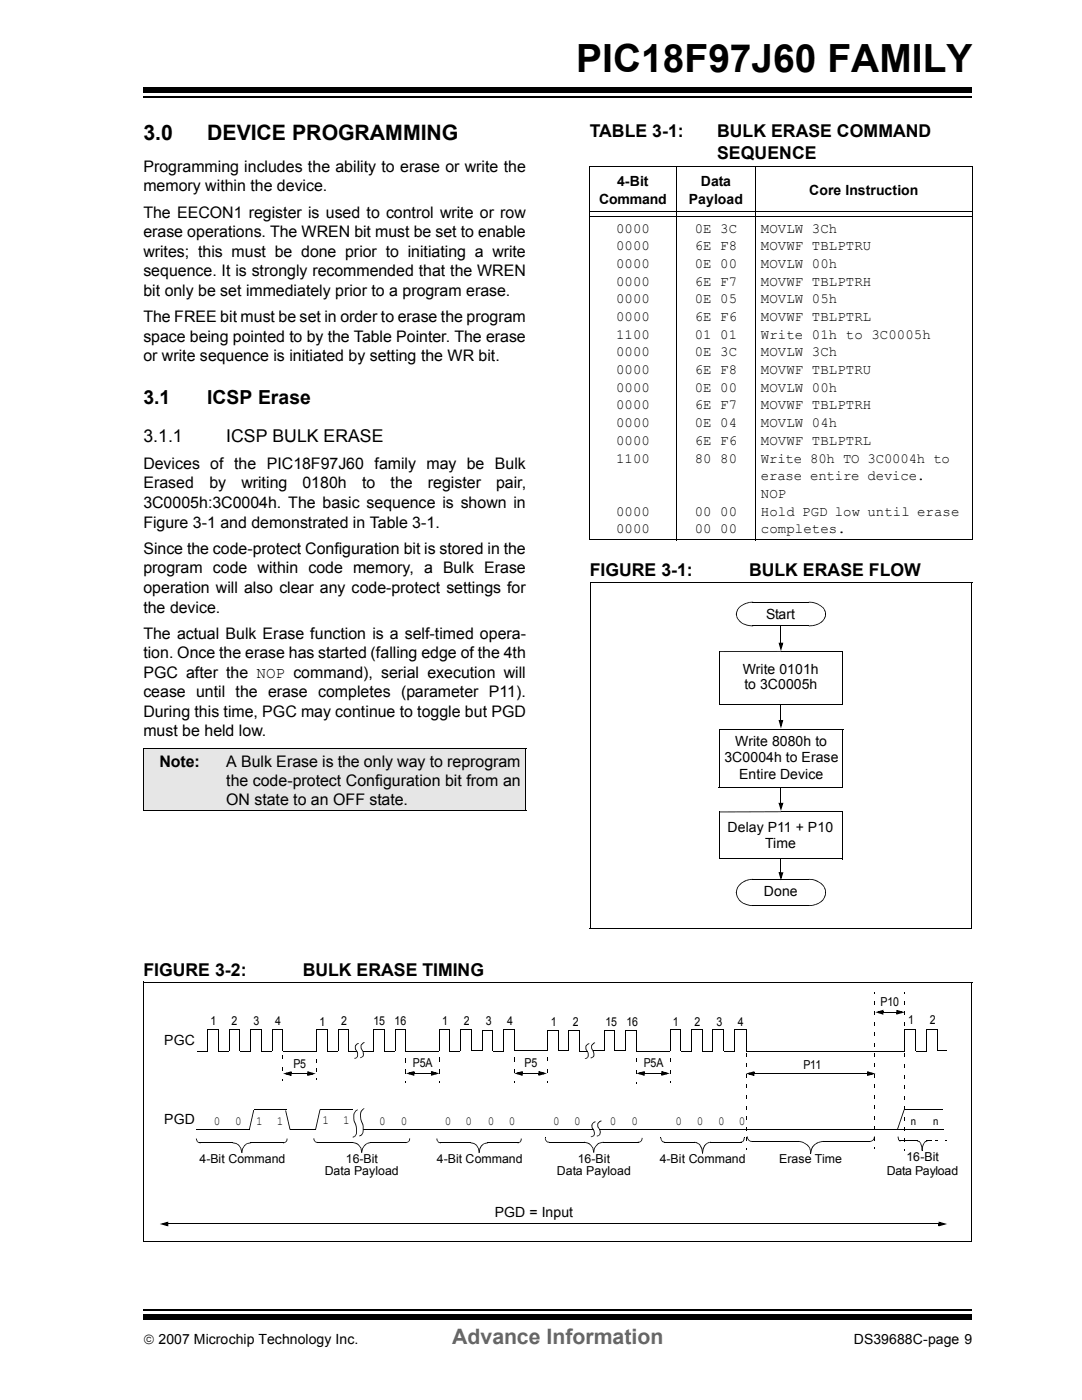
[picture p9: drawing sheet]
<svg xmlns="http://www.w3.org/2000/svg" width="216mm" height="279mm" viewBox="0 0 216 279" stroke-linecap="round" stroke-linejoin="round" font-family="sans-serif">
<path d="M28.6 261h165.1" fill="none" stroke="#000" stroke-width=".34"/>
<path d="M28.6 262h165.1v1.1h-165.1z" fill="#000"/>
<path d="M28.6 16.9h165.1v5.5h-165.1z" fill="#fff"/>
<path d="M28.6 19.3h165.1" fill="none" stroke="#000" stroke-width=".34"/>
<path d="M28.6 17.4h165.1v1h-165.1z" fill="#000"/>
<path d="M28.6 149.2h76.2v12.4h-76.2z" fill="#e6e6e6"/>
<g fill="none" stroke="#000" stroke-width=".2">
<path d="M117.4 33.2h76.4M117.5 33.3v74.2M134.7 33.1v74.6M150.5 33.1v74.6M193.7 33.3v74.2M117.6 42.2h75.9M117.6 43.1h75.9M117.4 107.6h76.4M117.6 116.1v68.9M117.6 116.2h76.1M193.6 116.2v68.9M143.4 129.8v10.6"/>
<path d="M149.9 120h11.3M149.9 124.8h11.3M155.6 129.8h12.3M155.6 124.8v3.4M167.8 129.9v10.6M28.5 149.2h76.4M28.6 149.3v12.2M104.8 149.3v12.2M143.2 157h24.7M143.3 145.4v11.6M143.3 145.5h24.7M143.3 140.4h24.5"/>
<path d="M155.6 140.4v3.2M155.6 156.9v3.2M167.9 145.5v11.6M28.5 161.6h76.4M143.3 171.2h24.5M143.4 161.8v9.4M149.9 175.3h11.3M155.6 161.8h12.3M155.6 171.1v2.8M167.8 161.8v9.5M117.5 185h76.1M149.9 180.5h11.3"/>
<path d="M39.2 209.5h2.2v-4.2h2.1v4.2h2.1v-4.2h2.2v4.2h2.1v-4.2h2.2v4.2h2.1v-4.2h2.1v4.2h6.7v-4.2h2.2v4.2h2.2v-4.2h2.1v4.2M58.1 214h3.1M72.3 209.5h2.1v-4.2h2.2v4.2h2.1v-4.2h2.2v4.2M80.8 209.5h6.7v-4.2h2.1v4.2h2.1v-4.2h2.2v4.2M82.5 214h3.4M148.5 209.5h31.8M150.3 214h22.4M176 201.8h2.6M180.3 205.3v4.2M180.3 205.3h2.2v4.2h2.2v-4.2h2.1v4.2M57.8 225.1h5M71.1 225.1h47.1"/>
<path d="M149.8 227.5h9.3M164 227.5h9.2M180.1 221.1h7.7M33.5 244h153.5"/>
</g>
<path d="M143.4 129.9h12.2M143.4 161.8h12.2" fill="none" stroke="#000" stroke-width=".21"/>
<g fill="#000">
<path d="M149.4 120l.6-.1v.2h-.6zM161.1 119.9a3.7 3.7 0 0 1 3.2 1.6h-.2l-.2-.4-.9-.6-1.2-.4h-.7zM146.6 122.4l.2 .2zM147.2 121l1.5-.9 .1 .2-1.5 .9-.5 1.3-.2-.1 .3-.9zM146.6 122.3h.2zM146.6 122.4l.2-.1 .1 .6h-.2zM146.7 122.9h.2l.1 .4-.1 .1zM148.7 120.1l.7-.1v.1l-.6 .2zM150 119.9l.1 .2zM150 124.7l.1 .1zM146.9 123.4l.1-.1 .7 .7 .5 .3 1.8 .4v.1a3.5 3.5 0 0 1-3.1-1.4zM155.3 128.1h.3v.3h-.3z"/>
<path d="M155.1 128.1l.4 .1 .2 .9-.3 .1 .3-1 .3 .1-.4 .1v-.3h.4l-.4 1.7zM161 119.9l.1 .2zM161 124.7l.1 .1zM161.1 124.7l.7-.1v.2h-.7zM161.8 124.6l.6-.1 .1 .2-.7 .1zM164.1 121.5h.2l.2 .5h-.2zM164.4 122.4l.1 .1zM164.4 122.3h.1zM164.3 122h.2v.4h-.1zM164.4 122.3h.1a2.59 2.59 0 0 1-2 2.4l-.1-.2 1-.5 .5-.3 .4-.8zM155.3 143.5h.3v.3h-.3zM155.1 143.5l.4 .1 .2 .9-.3 .1 .3-1 .3 .1-.4 .1v-.3h.4l-.4 1.7z"/>
<path d="M146.6 177.9l.2 .2zM147.6 176l1.1-.6 .1 .2-1.1 .5-.4 .4-.3 .4-.2 1.1-.2-.1a2.41 2.41 0 0 1 1-1.9zM146.6 177.8h.2zM146.6 177.9l.2-.1 .1 .6h-.2zM146.7 178.4h.2l.1 .5h-.1zM148.7 175.4l.7-.2v.2l-.6 .2zM149.4 175.2h.6v.1l-.6 .1zM150 175.2l.1 .1zM155.3 173.9h.3v.3h-.3zM155.3 160h.3v.4h-.3zM155.1 173.9l.4 .1 .2 .8-.3 .1 .3-.9 .3 .1-.4 .1v-.3h.5l-.5 1.6zM155.1 160l.4 .1 .2 .9-.3 .1 .3-1 .3 .1-.4 .2v-.4h.5l-.5 1.6z"/>
<path d="M161 175.2l.1 .1zM161.1 175.2a3.7 3.7 0 0 1 3.2 1.6l-.2 .1-.2-.4-1-.7-1.1-.4-.7-.1zM164.1 176.9l.2-.1 .2 .6h-.2zM164.4 177.9l.1 .1zM164.4 177.8h.1zM164.3 177.4h.2v.5h-.1zM164.4 177.8h.1a2.66 2.66 0 0 1-2 2.6l-.1-.2 .5-.2 1-.7 .4-.9zM150 180.4l.1 .2zM146.9 178.9h.1l.7 .8 .5 .3 1.8 .4v.2a3.4 3.4 0 0 1-3.1-1.7zM161 180.4l.1 .2zM161.1 180.4h.7v.2h-.7zM161.8 180.4l.6-.2 .1 .2-.7 .2z"/>
<path d="M174.2 197.7h.1v.4h-.1zM180.2 197.7h.1v.4h-.1zM57.7 213.7h.4v.3h-.4zM56.4 214l1.7-.5-.1 .4-.9 .3-.1-.4 1 .3-.1 .3-.2-.4h.4v.5zM61.2 213.5l1.7 .5-1.7 .5 .1-.4 .9-.3 .1 .4-1-.3 .1-.3 .2 .4h-.4zM61.2 214h.4v.2h-.4zM62.9 215h.2v.3h-.2zM62.9 213h.2v.7h-.2zM62.9 211.1h.2v.6h-.2zM62.9 209.4h.2v.4h-.2zM69.5 209.4h1.6v.2h-1.6zM80.8 215.6h.1v.3h-.1z"/>
<path d="M80.8 213.2h.1v.8h-.1zM80.8 210.9h.1v.8h-.1zM80.8 209h.1v.4h-.1zM82.2 213.7h.3v.3h-.3zM80.9 214l1.6-.5-.1 .4-.9 .2-.1-.3 1 .2-.1 .4-.1-.4h.3v.4zM85.9 213.5l1.6 .5-1.6 .4 .1-.4 .9-.2 .1 .3-1-.2 .1-.4 .1 .5h-.3zM85.9 214h.3v.2h-.3zM87.4 215.5h.2v.4h-.2zM87.4 213.1h.2v.9h-.2zM87.4 210.8h.2v.8h-.2zM87.4 208.9h.2v.4h-.2zM149.9 213.7h.4v.3h-.4z"/>
<path d="M148.6 214l1.7-.5-.1 .4-.9 .3-.1-.4 1 .3-.1 .3-.2-.4h.4v.5zM172.7 213.5l1.7 .5-1.7 .5 .1-.4 .9-.3 .1 .4-1-.3 .1-.3 .2 .4h-.4zM172.7 214h.4v.2h-.4zM174.2 218.3h.1v.6h-.1zM174.2 216.2h.1v.7h-.1zM174.2 214.1h.1v.7h-.1zM174.2 212h.1v.7h-.1zM174.2 209.9h.1v.7h-.1zM174.2 207.9h.1v.6h-.1zM174.2 205.7h.1v.8h-.1zM174.2 203.7h.1v.6h-.1zM174.2 201.6h.1v.7h-.1z"/>
<path d="M174.2 199.5h.1v.7h-.1zM175.6 201.5h.4v.3h-.4zM174.4 201.8l1.6-.5-.1 .4-.9 .2-.1-.3 1 .2-.1 .4-.2-.4h.4v.5zM178.6 201.3l1.7 .5-1.7 .4 .1-.4 .9-.2 .1 .3-1-.2 .1-.4 .1 .5h-.3zM178.6 201.8h.3v.2h-.3zM180.2 218.4h.1v.8h-.1zM180.2 216.3h.1v.7h-.1zM180.2 214.2h.1v.7h-.1zM180.2 212.1h.1v.7h-.1zM180.2 210h.1v.7h-.1zM180.2 207.9h.1v.7h-.1zM180.2 205.8h.1v.7h-.1z"/>
<path d="M180.2 203.7h.1v.7h-.1zM180.2 201.6h.1v.7h-.1zM180.2 199.5h.1v.7h-.1zM148.8 226.5l.1 .1zM148.8 226.6h.1l.1 .3-.2 .1zM148.8 227l.2-.1 .2 .3-.1 .1zM149.9 227.5l.1 .1zM149.2 227.2l.7 .3v.1l-.5-.1-.3-.2zM159 227.4v.2zM159.1 227.4a2.92 2.92 0 0 1 2.3 1.5l-.2 .1-.2-.4-.6-.6-1.4-.4zM161.4 229.8l.2 .2zM162.2 228.1l.8-.5 .1 .2-1.1 .8-.4 1.3-.2-.1 .2-.9z"/>
<path d="M161.2 229l.2-.1 .1 .5h-.1zM161.4 229.8l.2 .1zM161.4 229.4h.1l.1 .4h-.2zM163 227.6l.5-.1v.2l-.4 .1zM163.5 227.5l.5-.1v.2l-.5 .1zM164 227.4l.1 .2zM173.1 227.5l.1 .1zM173.1 227.5l.5-.1v.1l-.4 .1zM173.6 227.4l.3-.2v.1l-.3 .2zM174.2 228.7h.1v.4h-.1zM174.2 226.6h.1v.7h-.1zM174.2 224.5h.1v.7h-.1z"/>
<path d="M174.2 222.4h.1v.7h-.1zM174.2 220.3h.1v.8h-.1zM174.1 226.5l.2 .1zM174.1 226.6h.2l-.1 .4-.3 .3v-.1zM180 221.1l.2 .1-1.3 4-.2-.1zM180.2 228.9h.1v.4h-.1zM180.2 226.9h.1v.6h-.1zM180.2 224.7h.1v.8h-.1zM180.2 222.6h.1v.8h-.1zM180.2 220.6h.1v.6h-.1zM33.2 243.7h.3v.3h-.3zM31.8 244l1.7-.5-.1 .4-.9 .2-.1-.3 1 .3-.1 .3-.1-.4h.3v.4z"/>
<path d="M187 243.5l1.7 .5-1.7 .4 .1-.3 .9-.3 .1 .3-1-.2 .1-.4 .1 .5h-.3zM187 244h.3v.2h-.3z"/>
</g>
<g fill="#000">
<path d="M155.3 128.3h.5l-.2 .9zM155.3 143.7h.5l-.2 .9zM155.3 174h.5l-.2 .9zM155.3 160.2h.5l-.2 .8zM57 214l.9-.3v.5zM61.4 213.7l.9 .3-.9 .2zM81.5 214l.9-.3v.5zM86 213.7l.9 .3-.9 .2zM149.2 214l.9-.3v.5zM172.9 213.7l.9 .3-.9 .2zM175 201.8l.8-.3v.5zM178.7 201.5l.9 .3-.9 .2z"/>
<path d="M32.5 244l.9-.3v.5zM187.2 243.7l.8 .3-.8 .2z"/>
</g>
<path d="M70.7 221.7l.3-.3 .9 .1a3.2 3.2 0 0 0 .4 2.5v1.7l-.2 .4-.4 .3h-.9a3.4 3.4 0 0 0-.2-3.1l-.1-.7z" fill-rule="evenodd" fill="#fff"/>
<path d="M50.5 221.2l.1 .1-.9 4-.1-.1zM56.8 221.4l.2-.1 .9 3.8-.2 .1zM70.2 226.6l.2 .1zM70.3 226.6l.3-.2 .1 .2-.3 .1zM70.6 226.4l.2-.2 .1 .2-.2 .2zM71.2 221.1v.2zM70.8 221.4l.4-.3v.2l-.3 .2-.3 .5 .1 1.6a3.5 3.5 0 0 1 .2 2.8l-.1-.2 .2-.3-.1-1.4a3.1 3.1 0 0 1-.2-2.9zM71.5 226.4l.2 .1zM71.6 226.3l.3-.1 .1 .2-.3 .1zM72.1 226l.1 .1-.2 .3-.1-.2zM72.5 220.9l.1 .1zM72.2 221.1l.3-.2 .1 .1-.5 .4-.2 .8 .2 1.4a3 3 0 0 1 .1 2.5l-.1-.1 .2-.3-.1-1.5a2.6 2.6 0 0 1 0-3.1z" fill="#000"/>
<path d="M39.1 225.1h10.6M50.6 221.2h6.5" fill="none" stroke="#000" stroke-width=".2"/>
<path d="M71 208.3l.2-.2h.8a1.48 1.48 0 0 0 .3 1.4l.1 .5-.3 .7-.3 .1h-.7a1.33 1.33 0 0 0-.2-1.7l-.1-.3z" fill-rule="evenodd" fill="#fff"/>
<path d="M70.6 210.9l.1 .1zM70.7 210.9l.2-.1v.2h-.2zM70.9 210.8l.1-.1 .1 .1-.2 .2zM71.4 207.9l.1 .2zM70.7 208.4l.7-.5v.2l-.5 .3v.7a1.41 1.41 0 0 1 .2 1.7l.1-.9-.5-.7zM71.7 210.7l.1 .2zM71.8 210.7h.2l.1 .1-.3 .1zM72 210.7l.1-.1 .1 .1-.1 .1zM72.5 207.7l.1 .2zM72.2 207.9l.3-.2 .1 .2-.6 .5 .1 .6a1.52 1.52 0 0 1 .2 1.7l-.2-.1 .2-.2v-.7l-.2-.4a1.02 1.02 0 0 1 .1-1.4z" fill="#000"/>
<path d="M98.1 209.5h2.2v-4.2h2.1v4.2M98.2 209.5v-4.2h-2.1v4.2h-2.2M111.2 209.5v-4.2h-2.1v4.2h-6.7M115.4 209.5v-4.2h-2.1v4.2h-2.2M126.8 209.5v-4.2h-2.2v4.2h-2.1v-4.2h-2.1v4.2h-2.2" fill="none" stroke="#000" stroke-width=".2"/>
<path d="M116.9 208.3l.2-.1h.8a1.43 1.43 0 0 0 .3 1.4l.1 .5-.1 .4-.4 .4h-.8a1.33 1.33 0 0 0-.2-1.7l-.1-.4z" fill-rule="evenodd" fill="#fff"/>
<g fill="#000">
<path d="M56.2 215h.2v.3h-.2zM56.2 212.7h.2v.7h-.2zM56.2 210.4h.2v.7h-.2zM56.2 208.4h.2v.4h-.2zM102.3 215.5h.2v.3h-.2zM102.3 213.1h.2v.8h-.2zM102.3 210.8h.2v.8h-.2zM102.3 208.9h.2v.4h-.2zM103.8 213.7h.3v.3h-.3zM102.4 214l1.7-.5-.1 .4-.9 .2-.1-.3 1 .2-.1 .4-.1-.4h.3v.4zM107.3 213.5l1.7 .5-1.7 .4 .1-.4 .9-.2 .1 .3-1-.2 .1-.4 .1 .5h-.3zM107.3 214h.3v.2h-.3z"/>
<path d="M109 215.4h.1v.4h-.1zM109 213.1h.1v.8h-.1zM109 210.8h.1v.7h-.1zM109 208.9h.1v.3h-.1zM115.4 209.4h1.7v.2h-1.7zM116.5 210.9l.1 .2zM116.6 210.9h.2v.1l-.2 .1zM116.9 210.7l.2 .2-.3 .1v-.1zM117.3 207.9l.1 .2zM116.7 208.4l.6-.5v.2l-.5 .3v.7a1.34 1.34 0 0 1 .2 1.8l.1-1.1-.4-.6zM117.6 210.8l.2 .1zM117.7 210.8l.2-.1 .1 .2h-.2z"/>
<path d="M117.9 210.7l.2-.1 .1 .1-.2 .2zM118.4 207.8l.2 .1zM118.2 207.9l.2-.1 .1 .1-.6 .5 .1 .6a1.52 1.52 0 0 1 .2 1.7l-.1-.1 .1-.2v-.3l-.2-.7a1 1 0 0 1 .2-1.5zM126.7 215.6h.2v.4h-.2zM126.7 213.3h.2v.8h-.2zM126.7 211h.2v.8h-.2zM126.7 209.1h.2v.3h-.2zM128.1 213.7h.3v.3h-.3zM126.7 214l1.7-.5-.1 .4-.9 .2-.1-.3 1 .2-.1 .4-.1-.4h.3v.4zM131.7 213.5l1.7 .5-1.7 .4 .2-.4 .9-.2v.3l-.9-.2 .1-.4 .1 .5h-.4zM131.7 214h.4v.2h-.4zM133.4 215.6h.2v.3h-.2z"/>
<path d="M133.4 213.2h.2v.8h-.2zM133.4 210.9h.2v.8h-.2zM133.4 209h.2v.3h-.2zM148.5 218.3h.2v.7h-.2zM148.5 216.2h.2v.7h-.2zM148.5 214h.2v.8h-.2zM148.5 211.9h.2v.7h-.2zM148.5 209.8h.2v.7h-.2zM148.5 208.1h.2v.3h-.2zM186.7 209.4h1.9v.2h-1.9zM148.5 228.8h.2v.4h-.2zM148.5 226.7h.2v.7h-.2z"/>
<path d="M148.5 224.6h.2v.7h-.2zM148.5 222.5h.2v.7h-.2zM148.5 220.4h.2v.7h-.2z"/>
</g>
<path d="M103.1 214l.9-.3v.5zM107.4 213.7l.9 .3-.9 .2zM127.4 214l.9-.3v.5zM131.9 213.7l.9 .3-.9 .2z" fill="#000"/>
<path d="M104.1 214h3.2M126.7 209.5h6.8v-4.3h2.1v4.3h2.2v-4.3h2.1v4.3M128.4 214h3.3M139.9 209.5h2.1v-4.2h2.2v4.2M148.5 205.2h-2.1v4.3h-2.1M148.6 205.2v4.3" fill="none" stroke="#000" stroke-width=".2"/>
<path d="M118.1 223.9l.3-.2 .7 .1a1.33 1.33 0 0 0 .4 1.3v1l-.5 .3h-.8a1.21 1.21 0 0 0-.2-1.7v-.6z" fill-rule="evenodd" fill="#fff"/>
<g fill="#000">
<path d="M39 226.9h.2zM39 227h.2l.1 .3h-.2zM39.1 227.3l.2-.1 .1 .3-.2 .1zM39.9 227.7l.1 .2zM39.2 227.6l.2-.1 .5 .2v.2zM46.4 227.7v.2zM46.4 227.7l.7 .1 .6 .5-.1 .1-.5-.4-.7-.1zM47.6 228.4l.1-.1 .4 .7h-.2zM48.1 229.7l.2 .1zM48.6 228.3l.3-.3 .1 .2-.6 .8-.1 .7h-.2l.1-.7zM47.9 229h.2l.2 .7h-.2zM48.1 229.7h.2z"/>
<path d="M48.9 228l.3-.2 .1 .2-.3 .2zM49.2 227.8l.7-.1 .1 .2-.7 .1zM49.9 227.7l.1 .2zM56.3 227.7l.2 .2zM56.4 227.7l.3-.1 .1 .2-.3 .1zM56.7 227.6l.2-.1 .1 .1-.2 .2zM57.1 226.9l.2 .1zM57.1 227h.2l-.3 .6-.1-.1zM62.4 226.9h.2zM62.4 227l.2-.1 .1 .3-.2 .1zM62.5 227.3l.2-.1 .1 .3h-.1zM63.3 227.6l.1 .2z"/>
<path d="M62.7 227.5h.1l.5 .1v.2h-.4zM70.1 227.6v.2zM70.2 227.6l.8 .2 .6 .5-.1 .1-.6-.4-.7-.2zM71.5 228.3h.1l.4 .6h-.2zM72 229.7l.1 .1zM72.6 228.3l.3-.3 .1 .1-.7 .8-.2 .8h-.1l.1-.8zM71.8 228.9h.2l.1 .8h-.1zM72 229.7h.1zM72.9 228l.3-.2v.2l-.3 .1zM73.2 227.8l.7-.2 .1 .2-.8 .2zM73.9 227.6l.1 .2zM80.7 227.7l.2 .1z"/>
<path d="M80.8 227.7l.4-.1v.2h-.3zM81.2 227.6l.2-.1v.1l-.2 .2zM81.5 226.9l.2 .1zM81.5 226.9l.2 .1-.3 .6v-.1zM87 226.9h.1zM87 227h.1l.1 .3h-.2zM87 227.3l.2-.1 .1 .3-.1 .1zM87.7 227.7l.1 .2zM87.8 227.7v.2zM87.2 227.6l.1-.1 .5 .2v.2zM93.8 227.7l-.1 .2zM93.9 227.7l.6 .1 .5 .5-.1 .1-.5-.4-.6-.1z"/>
<path d="M94.9 228.4l.1-.1 .4 .7h-.2zM95.4 229.7l.1 .1zM95.8 228.3l.3-.3 .2 .2-.6 .8-.2 .7h-.1l.1-.8zM95.2 229h.2l.1 .7h-.1zM95.4 229.7h.1zM96.1 228l.4-.2v.2l-.3 .2zM96.5 227.8l.6-.1 .1 .2-.7 .1zM97.1 227.7l.1 .2zM103.1 227.7l.1 .2zM103.2 227.7l.2-.1 .1 .2-.3 .1zM103.4 227.6l.2-.1 .1 .1-.2 .2zM103.8 226.9l.1 .1z"/>
<path d="M103.8 227h.1l-.2 .6-.1-.1zM108.5 226.8l.2 .1zM108.5 226.9h.2l.1 .3h-.2zM108.6 227.2h.2l.1 .2-.1 .1zM109.3 227.6l.1 .2zM109.4 227.6l.1 .2zM108.8 227.5l.1-.1 .5 .2v.2l-.3-.1zM116.3 227.6v.2zM116.4 227.6l.7 .2 .7 .4-.2 .1-.5-.4-.7-.1zM117.6 228.3l.2-.1 .4 .7h-.2zM117.7 226.5l.1 .2zM117.8 226.5l.2-.1 .1 .2-.3 .1z"/>
<path d="M118.2 229.6l.2 .1zM119 227.9l.2 .2-.7 .8-.1 .8-.2-.1a2.21 2.21 0 0 1 .8-1.7zM118 228.9h.2l.2 .7-.2 .1zM118 226.4l.2-.1 .1 .1-.2 .2zM118.2 229.7l.2-.1zM118.5 223.5l.2 .1zM118.1 223.8l.4-.3 .1 .2-.5 .4-.1 .6a1.69 1.69 0 0 1 .4 1.6l-.2 .1v-.1l.1-.1v-.4l-.4-1-.1-.5zM118.9 226.4l.1 .1zM119 227.9l.4-.1 .1 .1-.4 .2zM119 226.4l.2-.1v.1l-.2 .1zM119.1 226.3l.2-.1 .1 .1-.2 .1zM119.4 227.8l.7-.2 .1 .2-.7 .1z"/>
<path d="M119.7 223.4l.1 .1zM119.4 223.5l.3-.1 .1 .1-.6 .5v.6l.2 .3a1.08 1.08 0 0 1 0 1.4l-.1-.1 .2-.6-.1-.5a1.05 1.05 0 0 1 0-1.6zM120.1 227.6l.2 .2zM127.1 227.6l.1 .2zM127 227.6l.2 .2zM127.1 227.6l.3-.1 .1 .2-.3 .1zM127.4 227.5l.2-.1 .1 .1-.2 .2zM127.8 226.8l.2 .1zM127.8 226.9h.2l-.3 .6-.1-.1zM131.6 226.7l.1 .1zM131.6 226.8h.1l.1 .3h-.2zM131.6 227.1h.2l.2 .3-.2 .1z"/>
<path d="M132.3 227.6l.1 .2zM132.4 227.6l-.1 .2zM131.8 227.5l.2-.1 .4 .2-.1 .2zM138.2 227.6l.1 .2zM138.3 227.6l.7 .2 .6 .5-.2 .1-.5-.5-.6-.1zM139.4 228.3h.2l.3 .7h-.2zM139.9 229.8l.1 .2zM140.3 228.2l.6-.4 .1 .1-.5 .4-.3 .7-.2 .9-.1-.1 .1-.9zM139.7 229h.2l.1 .8-.1 .1zM139.9 229.9l.1-.1zM140.9 227.8l.4-.2v.2l-.3 .1zM141.3 227.6h.3v.2h-.3z"/>
<path d="M141.6 227.6l.1 .2zM147.6 227.6l.1 .2zM147.5 227.6l.1 .2zM147.6 227.6l.2-.1 .1 .2-.3 .1zM147.8 227.5l.2-.1 .1 .1-.2 .2zM148.2 226.7l.1 .1zM148.2 226.8h.1l-.2 .7-.1-.1zM178.8 226.6l.2-.1zM178.8 226.7l.2-.1 .1 .6h-.2zM178.9 227.2h.2l.1 .1-.1 .1zM179.2 227.3l.1 .2zM179.4 227.3v.2z"/>
<path d="M179.2 227.3h.2l-.1 .2-.2-.1zM182.7 227.3l.1 .2zM182.8 227.3l.4 .2 .3 .5h-.2l-.2-.4-.3-.1zM183.3 228h.2l.2 .6h-.1zM183.6 229.4h.2zM183.9 228h.2l-.3 1.4h-.2zM183.6 228.6h.1l.1 .8h-.2zM184.2 227.5l.2 .1-.3 .4-.2-.1zM184.2 227.5l.4-.2 .1 .2-.4 .2zM184.6 227.3l.2 .2zM188.1 227.3l.1 .2zM188 227.3l.2 .2z"/>
<path d="M188.1 227.3h.2v.2h-.1zM188.4 227.1l.1 .1-.2 .3v-.2zM188.4 226.5l.2 .2zM188.4 226.6l.2 .1-.1 .5h-.2z"/>
</g>
<g fill="none" stroke="#000" stroke-width=".2">
<path d="M39.8 227.8h6.6M49.9 227.8h6.6M63.2 227.8h7.1M73.9 227.8h7M87.8 227.8h6.1M97 227.8h6.3M109.4 227.7h7.1M119.3 225.1h68.7M120.1 227.7h7M132.4 227.7h6M141.5 227.7h6.1M179.3 227.4h3.5"/>
<path d="M184.6 227.4h3.5"/>
</g>
<g fill="#fff">
<path d="M185.8 226.3h4.1v1.3h-4.1z"/>
<path d="M185.8 226.2h4.1v.2h-4.1z"/>
<path d="M189.8 226.3h.1v1.4h-.1z"/>
<path d="M185.7 227.5h4.2v.2h-4.2z"/>
<path d="M185.7 226.2h.2v1.4h-.2z"/>
</g>
<path d="M63.7 221.1l.1 .1-.9 4-.1-.1zM186.4 227.2l.1 .1zM186.5 227.2h.4v.1h-.4zM188.2 227.2l.1 .1zM188.3 227.2h.4v.1h-.4z" fill="#000"/>
<path d="M28.7 195.7h165M28.7 195.7v51.7M193.6 195.7v51.8M63.8 221.2h6.4M28.6 247.4h165" fill="none" stroke="#000" stroke-width=".2"/>
<text font-size="7.7" x="114.8" y="14.4">PIC18F97J60 FAMILY</text>
<g font-size="4.2">
<text x="28.6" y="27.9">3.0</text>
<text x="41.3" y="27.9">DEVICE PROGRAMMING</text>
</g>
<text font-size="4.2" fill="#656565" x="90.1" y="267.8">Advance Information</text>
<g font-size="3.9">
<text x="28.6" y="80.6">3.1</text>
<text x="41.3" y="80.6">ICSP Erase</text>
</g>
<g font-size="3.5">
<text x="117.5" y="27.4">TABLE 3-1:</text>
<text x="142.9" y="27.4">BULK ERASE COMMAND</text>
<text x="142.9" y="31.6">SEQUENCE</text>
<text x="28.6" y="88.1">3.1.1</text>
<text x="45.1" y="88.1">ICSP BULK ERASE</text>
<text x="117.5" y="114.9">FIGURE 3-1:</text>
<text x="149.2" y="114.9">BULK ERASE FLOW</text>
<text x="28.6" y="194.5">FIGURE 3-2:</text>
<text x="60.3" y="194.5">BULK ERASE TIMING</text>
</g>
<g font-size="3.2">
<text x="28.6" y="34.2">Programming includes the ability to erase or write the</text>
<text x="28.6" y="38.1">memory within the device.</text>
<text x="28.6" y="43.4">The EECON1 register is used to control write or row</text>
<text x="28.6" y="47.3">erase operations. The WREN bit must be set to enable</text>
<text x="28.6" y="51.2">writes; this must be done prior to initiating a write</text>
<text x="28.6" y="55">sequence. It is strongly recommended that the WREN</text>
<text x="28.6" y="58.9">bit only be set immediately prior to a program erase.</text>
<text x="28.6" y="64.2">The FREE bit must be set in order to erase the program</text>
<text x="28.6" y="68.1">space being pointed to by the Table Pointer. The erase</text>
<text x="28.6" y="72">or write sequence is initiated by setting the WR bit.</text>
<text x="28.6" y="93.5">Devices of the PIC18F97J60 family may be Bulk</text>
<text x="28.6" y="97.4">Erased</text>
<text x="28.6" y="101.3">3C0005h:3C0004h. The basic sequence is shown in</text>
<text x="41.7" y="97.4">by</text>
<text x="48.1" y="97.4">writing</text>
<text x="60.3" y="97.4">0180h</text>
<text x="72.1" y="97.4">to</text>
<text x="77.8" y="97.4">the</text>
<text x="85.3" y="97.4">register</text>
<text x="98.8" y="97.4">pair,</text>
<text x="28.6" y="105.2">Figure 3-1 and demonstrated in Table 3-1.</text>
<text x="28.6" y="110.4">Since the code-protect Configuration bit is stored in the</text>
<text x="28.6" y="114.3">program code within code memory, a Bulk Erase</text>
<text x="28.6" y="118.2">operation will also clear any code-protect settings for</text>
<text x="28.6" y="122.1">the device.</text>
<text x="28.6" y="127.4">The actual Bulk Erase function is a self-timed opera-</text>
<text x="28.6" y="131.2">tion. Once the erase has started (falling edge of the 4th</text>
<text x="28.6" y="135.1">PGC after the NOP command), serial execution will</text>
<text x="28.6" y="139">cease until the erase completes (parameter P11).</text>
<text x="28.6" y="142.9">During this time, PGC may continue to toggle but PGD</text>
<text x="28.6" y="146.8">must be held low.</text>
<text x="31.7" y="152.8">Note:</text>
<text x="45.1" y="152.8">A Bulk Erase is the only way to reprogram</text>
<text x="45.1" y="156.6">the code-protect Configuration bit from an</text>
<text x="45.1" y="160.5">ON state to an OFF state.</text>
</g>
<g font-size="2.8">
<text x="119.4" y="40.7">Command</text>
<text x="122.9" y="37.2">4-Bit</text>
<text x="137.2" y="40.7">Payload</text>
<text x="139.6" y="37.2">Data</text>
<text x="161.2" y="38.9">Core Instruction</text>
<text x="122.7" y="46.4">0000</text>
<text x="138.4" y="46.4">0E 3C</text>
<text x="151.6" y="46.4">MOVLW 3Ch</text>
<text x="122.7" y="49.9">0000</text>
<text x="122.7" y="53.4">0000</text>
<text x="138.4" y="49.9">6E F8</text>
<text x="138.4" y="53.4">0E 00</text>
<text x="151.6" y="49.9">MOVWF TBLPTRU</text>
<text x="151.6" y="53.4">MOVLW 00h</text>
<text x="122.7" y="56.9">0000</text>
<text x="138.4" y="56.9">6E F7</text>
<text x="151.6" y="56.9">MOVWF TBLPTRH</text>
<text x="122.7" y="60.5">0000</text>
<text x="122.7" y="64">0000</text>
<text x="138.4" y="60.5">0E 05</text>
<text x="138.4" y="64">6E F6</text>
<text x="151.6" y="60.5">MOVLW 05h</text>
<text x="151.6" y="64">MOVWF TBLPTRL</text>
<text x="122.7" y="67.5">1100</text>
<text x="122.7" y="71">0000</text>
<text x="138.4" y="67.5">01 01</text>
<text x="138.4" y="71">0E 3C</text>
<text x="151.6" y="67.5">Write 01h to 3C0005h</text>
<text x="151.6" y="71">MOVLW 3Ch</text>
<text x="122.7" y="74.5">0000</text>
<text x="138.4" y="74.5">6E F8</text>
<text x="151.6" y="74.6">MOVWF TBLPTRU</text>
<text x="122.7" y="78.1">0000</text>
<text x="122.7" y="81.6">0000</text>
<text x="138.4" y="78.1">0E 00</text>
<text x="138.4" y="81.6">6E F7</text>
<text x="151.6" y="78.1">MOVLW 00h</text>
<text x="151.6" y="81.6">MOVWF TBLPTRH</text>
<text x="122.7" y="85.1">0000</text>
<text x="122.7" y="88.7">0000</text>
<text x="138.4" y="85.1">0E 04</text>
<text x="138.4" y="88.7">6E F6</text>
<text x="151.6" y="85.1">MOVLW 04h</text>
<text x="151.6" y="88.7">MOVWF TBLPTRL</text>
<text x="122.7" y="92.2">1100</text>
<text x="138.4" y="92.2">80 80</text>
<text x="151.6" y="92.2">Write 80h TO 3C0004h to</text>
<text x="151.6" y="95.7">erase entire device.</text>
<text x="151.6" y="99.3">NOP</text>
<text x="122.7" y="102.8">0000</text>
<text x="122.7" y="106.3">0000</text>
<text x="138.4" y="102.8">00 00</text>
<text x="138.4" y="106.3">00 00</text>
<text x="151.6" y="102.8">Hold PGD low until erase</text>
<text x="151.6" y="106.3">completes.</text>
<text x="152.6" y="123.4">Start</text>
<text x="148" y="134.3">Write 0101h</text>
<text x="148.3" y="137.4">to 3C0005h</text>
<text x="146.5" y="148.6">Write 8080h to</text>
<text x="144.3" y="151.9">3C0004h to Erase</text>
<text x="147.3" y="155.3">Entire Device</text>
<text x="144.9" y="165.8">Delay P11 + P10</text>
<text x="152.4" y="169">Time</text>
<text x="152.2" y="178.6">Done</text>
<text x="32.7" y="208.2">PGC</text>
<text x="32.7" y="224.1">PGD</text>
<text x="98.6" y="242.5">PGD = Input</text>
<text x="28.6" y="267.8">© 2007 Microchip Technology Inc.</text>
<text x="170.1" y="267.8">DS39688C-page 9</text>
</g>
<g font-size="2.5">
<text x="175.4" y="200.4">P10</text>
<text x="41.9" y="204.3">1</text>
<text x="46.1" y="204.3">2</text>
<text x="50.5" y="204.3">3</text>
<text x="54.8" y="204.3">4</text>
<text x="63.6" y="204.5">1</text>
<text x="67.9" y="204.3">2</text>
<text x="74.4" y="204.3">15</text>
<text x="78.6" y="204.3">16</text>
<text x="88.1" y="204.4">1</text>
<text x="92.4" y="204.4">2</text>
<text x="96.8" y="204.4">3</text>
<text x="101" y="204.4">4</text>
<text x="109.7" y="204.4">1</text>
<text x="114.1" y="204.4">2</text>
<text x="120.6" y="204.4">15</text>
<text x="124.8" y="204.4">16</text>
<text x="134" y="204.4">1</text>
<text x="138.3" y="204.4">2</text>
<text x="142.7" y="204.4">3</text>
<text x="147" y="204.4">4</text>
<text x="180.9" y="204.1">1</text>
<text x="185.2" y="204.1">2</text>
<text x="58.5" y="212.9">P5</text>
<text x="82.3" y="212.7">P5A</text>
<text x="104.5" y="212.7">P5</text>
<text x="128.2" y="212.7">P5A</text>
<text x="160.1" y="213.1">P11</text>
<text x="42.6" y="224.2">0</text>
<text x="46.9" y="224.2">0</text>
<text x="51.1" y="224.2">1</text>
<text x="55.2" y="224.2">1</text>
<text x="64.3" y="224.1">1</text>
<text x="68.4" y="224.1">1</text>
<text x="75.6" y="224.2">0</text>
<text x="79.9" y="224.2">0</text>
<text x="88.6" y="224.2">0</text>
<text x="92.8" y="224.2">0</text>
<text x="97.2" y="224.2">0</text>
<text x="101.3" y="224.2">0</text>
<text x="110.2" y="224.2">0</text>
<text x="114.4" y="224.2">0</text>
<text x="121.5" y="224.2">0</text>
<text x="125.8" y="224.2">0</text>
<text x="134.5" y="224.2">0</text>
<text x="138.8" y="224.2">0</text>
<text x="143.1" y="224.2">0</text>
<text x="147.2" y="224.2">0</text>
<text x="39.8" y="231.7">4-Bit Command</text>
<text x="68.9" y="231.8">16-Bit</text>
<text x="87" y="231.8">4-Bit Command</text>
<text x="115.1" y="231.7">16-Bit</text>
<text x="131.4" y="231.8">4-Bit Command</text>
<text x="155.2" y="231.7">Erase Time</text>
<text x="180.6" y="231.5">16-Bit</text>
<text x="64.7" y="234.3">Data Payload</text>
<text x="111" y="234.2">Data Payload</text>
<text x="176.7" y="234.2">Data Payload</text>
</g>
<g font-size="2.1">
<text x="181.4" y="224.2">n</text>
<text x="185.9" y="224.2">n</text>
</g>
</svg>
